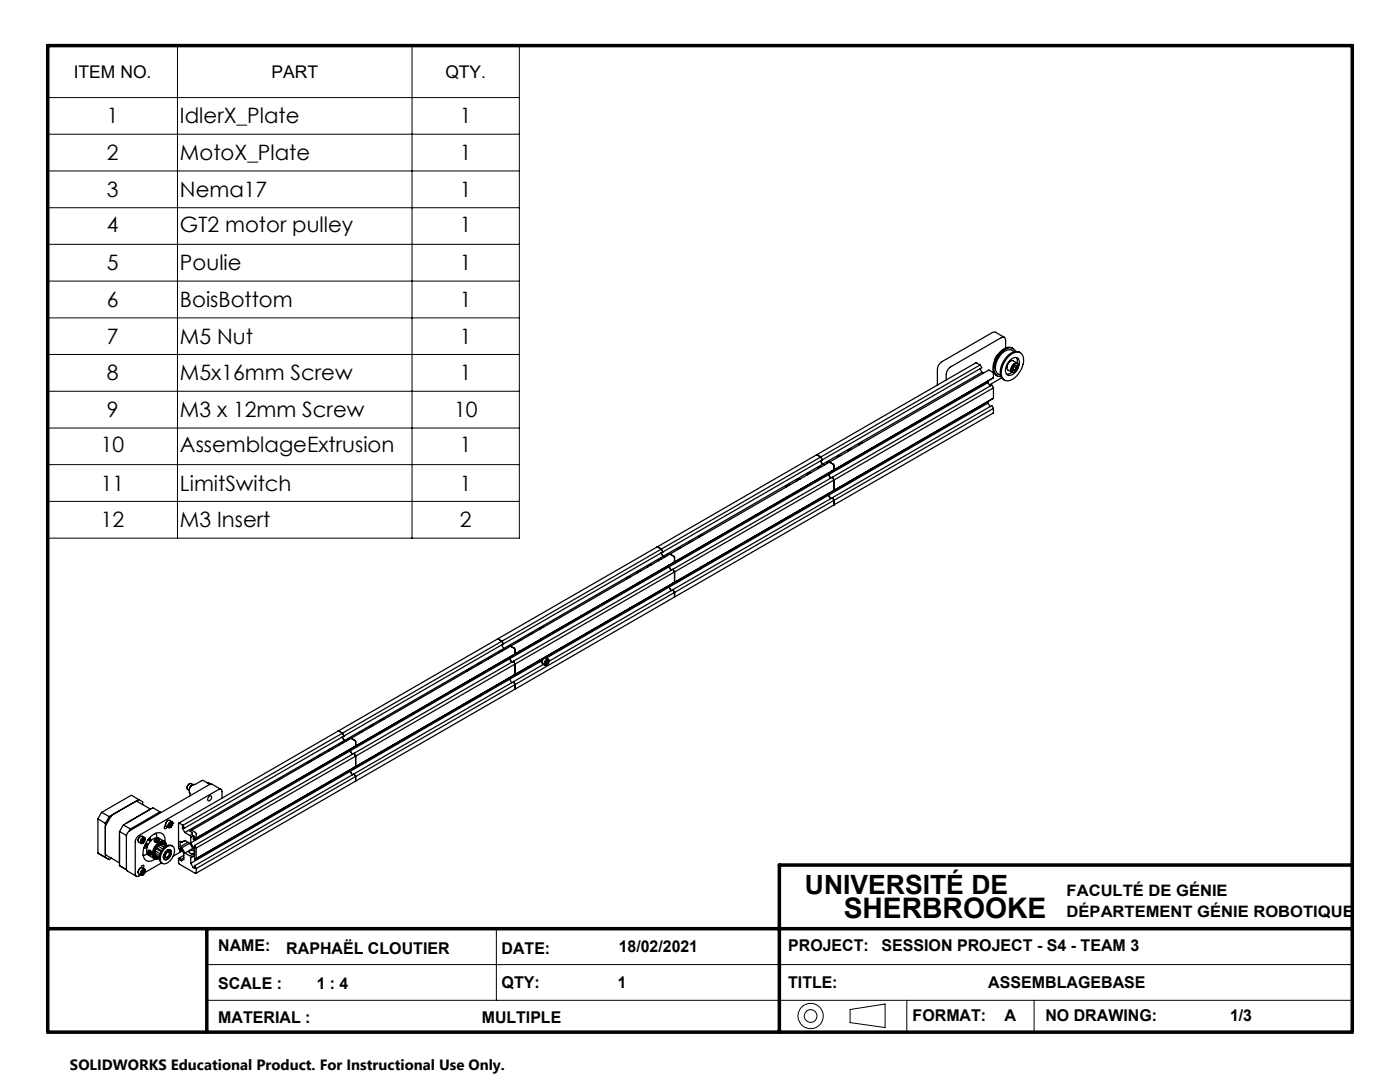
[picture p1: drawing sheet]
<svg xmlns="http://www.w3.org/2000/svg" width="279mm" height="216mm" viewBox="0 0 279 216" stroke-linecap="round" stroke-linejoin="round" font-family="sans-serif">
<g fill="none" stroke="#000" stroke-width=".2">
<path d="M9.5 9.1h94.1v98.3h-94.1zM9.5 19.5h94.1M35.4 9.1v98.3M82.2 9.1v98.3M9.5 26.8h94.1M9.5 34.1h94.1M9.5 41.5h94.1M9.5 48.8h94.1M9.5 56.1h94.1M9.5 63.4h94.1M9.5 70.7h94.1M9.5 78.1h94.1"/>
<path d="M9.5 85.4h94.1M9.5 92.7h94.1M9.5 100h94.1M41.3 192.5h228.6M41.3 199.6h228.6M99.1 185.3v14.3M181 199.6v6.4M206.4 199.6v6.4M169.7 201.4l6.9-1.1v4.7l-6.9-1z"/>
<circle cx="161.8" cy="202.7" r="1.26"/>
<circle cx="161.8" cy="202.7" r="2.51"/>
</g>
<path d="M9.5 9.1h260.4v196.9h-260.4zM269.9 172.6h-114.4v33.4M9.5 185.3h260.4M41.3 185.3v20.7" fill="none" stroke="#000" stroke-width=".7"/>
<g fill="none" stroke="#000" stroke-width=".25">
<path d="M193.1 78.4l-.3 .3-.4 .1M195.6 73.6l.4 .7M195.6 72.8l-.8-.4-31.9 18.4M195.6 72.8l-31.8 18.4M195.6 72.8l.3 .6-31.8 18.4M196 74.3l-31.9 18.3M196 74.3l.3 .1M196.6 76.3l-.2 .4h-.4M197.2 76v.3M197.2 76.3l-31.9 18.4M197.2 76.3l.4 .7M198.3 75.4l-.1-1.1-.9-.5-31.8 18.4"/>
<path d="M198.3 75.4l-32.2 18.5 .3-.1M198.3 79.5l-32.2 18.5 .3-.1M198.3 77.4v2.1M198.3 75.4l-.4 .2M198.3 77.4l-.4-.6-31.8 18.4M198.3 77.4l-31.9 18.4M198.3 79.5l-.4 .2M199.2 70.7l-.5 .6-.2 .6M199.9 75.4l-2.5 1.4M200.4 67.3l-1.8-1h-.4l-10.2 5.9a1.92 1.92 0 0 0-.9 1.5v3.1M200.7 69.4v-1.5a.54 .54 0 0 0-.2-.6 .54 .54 0 0 0-.7 .1l-10.1 5.8a2.21 2.21 0 0 0-.9 1.5v1.1M201.3 71.1a2 2 0 0 1 2.5-.6 3.3 3.3 0 0 1-.6 4.1 2.3 2.3 0 0 1-2.8 1.2 2.66 2.66 0 0 1-.1-3.3z"/>
<path d="M201.7 72a1.59 1.59 0 0 0-.8 1.3M201.8 71.7a.95 .95 0 0 1 1.2-.3 .95 .95 0 0 1 .4 1.2 2.47 2.47 0 0 1-2.2 2.3 1.67 1.67 0 0 1-.1-2.4zM201.9 74.3l-1 .4M202.1 73.6l.1 .2M202.1 73.6l.4 .3M202.2 73.8l.3 .1M202.2 69.6a1.83 1.83 0 0 0-2.6 .6 4.1 4.1 0 0 0-1.2 4.2l.6 .6M202.2 72.8a.57 .57 0 0 1 .8-.3 .57 .57 0 0 1 .2 .9 .9 .9 0 0 1-1.2 .8l-.1-.7zM202.4 73.1h.1M202.4 73.1l-.2 .2M202.4 73.1l.5 .3M202.5 70.2a1.84 1.84 0 0 0-2.8 .7 3.2 3.2 0 0 0-.7 3.5l.7 .5"/>
<path d="M202.5 74.2h.1M202.5 72.9a.81 .81 0 0 0-.3 .9M202.5 72.9l.4 .1M202.7 70.1a1.36 1.36 0 0 0-2.3-.3 4.6 4.6 0 0 0-1.9 4.5l.1 .2a1.1 1.1 0 0 0 1.2 .6M202.8 71.3l.2 .5v.7l-.8-.5a1.22 1.22 0 0 0-1 1.8l.8 .5M202.9 73.4l-.4 .5M202.9 73v.4M203.2 73a.53 .53 0 0 0-.3-.6 .53 .53 0 0 0-.7 .3 1.05 1.05 0 0 0-.1 1.6l.4-.1M203.6 70.4a2.13 2.13 0 0 0-2.8 .9 3.6 3.6 0 0 0-.8 4.2l.5 .3M157.5 98.9l-.3 .3h-.2M157.6 96.8l-.6 .1-.1 .3M159.6 97.7l-.3 .3h-.2"/>
<path d="M159.7 95.6l-.6 .1-.1 .3M161.7 96.4l-.2 .4h-.3M161.8 94.4h-.5l-.2 .4M162.9 90.8l.9 .4M162.9 90.8l-31.8 18.3M163.8 92l.3 .6M163.8 91.2l.3 .6M163.8 91.2l-31.8 18.4M163.9 95.2l-.3 .4h-.3M163.9 93.1l-.5 .1-.2 .3M163.9 99.3l-.2 .4h-.4M164.1 91.8l-31.8 18.3"/>
<path d="M164.1 92.6l.4 .2M164.1 92.6l-31.8 18.4M165.3 94.4v.3M165.3 98.5v.3M165.3 94.7l.5 .7M165.3 98.8l.5 .7M165.3 94.7l-31.8 18.4M165.3 98.8l-31.8 18.4M165.5 92.2l.9 .5v1.1M165.5 92.2l-31.8 18.4M165.7 92.1l-.5 .1-.2 .3M166.1 95.2l.3 .6"/>
<path d="M166.1 99.3l.3 .5M166.1 95.2l-31.8 18.4M166.1 99.3l-31.8 18.4M166.4 99.8v1M166.4 95.8v2.1M166.4 93.8l-32.1 18.5 .3-.2M166.4 97.9l-32.1 18.5 .3-.2M166.4 95.8l-31.8 18.3M166.4 99.8l-31.8 18.4M167.4 93.2l-.1 .3h-.5M167.5 97.3l-.4 .4-.3-.1M167.8 90.9l-.6 .1-.1 .3"/>
<path d="M169.5 92l-.2 .3h-.4M169.6 96l-.4 .5-.3-.1M169.9 89.7l-.6 .1-.1 .3M171.7 90.7l-.3 .4h-.3M171.7 94.8l-.4 .4h-.3M172 88.4l-.5 .2-.1 .2M173.8 89.5l-.3 .4h-.3M173.8 93.6l-.2 .3-.5 .1M197.2 80.1v.3M197.2 80.4l-31.9 18.4M197.2 80.4l.4 .7M198.3 81.5l-.1 .9-31.8 18.4"/>
<path d="M198.3 81.5l-.4-.6-31.8 18.4M198.3 81.5l-31.9 18.3M125.7 117.3l-.3 .3h-.3M125.7 115.2h-.4l-.2 .4M127.8 116.1l-.3 .3h-.3M127.8 113.9l-.6 .2v.2M129.9 114.8l-.4 .4-.1-.1M130 112.7l-.5 .1-.2 .3M130 118.9l-.4 .4h-.3M131.1 109.1l.9 .5M131.1 109.1l-31.8 18.4M131.9 110.3l.4 .7"/>
<path d="M132 109.6l-31.8 18.4M132 109.6l.3 .5M132 113.6l-.2 .3h-.3M132.1 111.5h-.5l-.2 .4M132.1 117.7l-.3 .3h-.4M132.3 110.1l-31.8 18.4M132.3 111l-31.8 18.4M132.3 111l.3 .2M133.5 112.7v.4M133.5 116.8v.4M133.5 113.1l-31.8 18.3M133.5 113.1l.4 .7"/>
<path d="M133.5 117.2l-24.5 14.1M133.5 117.2l.4 .7M133.7 110.6l.8 .5 .1 1M133.7 110.6l-31.8 18.3M133.8 110.5h-.4l-.2 .4M134.3 113.6l-31.8 18.3M134.3 113.6l.3 .5M134.3 117.7l-24.7 14.2M134.3 117.7l.3 .5M134.5 119.2l-31.8 18.3M134.6 118.2l-.1 1M134.6 116.2l-32.1 18.6 .3-.2"/>
<path d="M134.6 114.1v2.1M134.6 112.1l-32.1 18.6M134.6 114.1l-31.8 18.4M134.6 118.2l-31.8 18.4M135.6 111.6l-.3 .3h-.3M135.6 115.6l-.3 .5-.3-.1M136 109.3l-.6 .1-.1 .2M137.7 110.3l-.3 .4h-.3M137.8 114.4l-.4 .4h-.3M138.1 108.1l-.6 .1-.1 .2M139.8 109.1l-.2 .3h-.3M139.9 113.2l-.4 .4h-.3"/>
<path d="M140.2 106.8l-.6 .1v.3M142 107.9l-.3 .3h-.3M142 111.9l-.3 .4h-.4M157.6 103l-.3 .3-.4 .1M159.7 101.7l-.4 .5-.3-.1M161.8 100.5l-.3 .4h-.4M166.4 100.8l-31.9 18.4M93.9 135.6l-.3 .4h-.3M93.9 133.6h-.5l-.2 .3M93.9 139.7l-.2 .4h-.5M96 134.4l-.3 .4h-.3M96 132.3l-.5 .1-.1 .3"/>
<path d="M96 138.5l-.2 .4-.3 .1-.1-.1M98.1 133.2l-.3 .3h-.3M98.1 131.1l-.5 .1-.1 .3M98.2 137.3l-.3 .3-.4 .1M99.3 127.5l.9 .5M99.3 127.5l-31.8 18.4M100.1 128.7l.4 .7M100.2 128l.3 .5M100.2 128l-31.9 18.3M100.2 132l-.4 .4-.1-.1M100.3 129.9l-.6 .1-.1 .3M100.3 136l-.4 .5-.3-.1"/>
<path d="M100.5 128.5l-31.8 18.4M100.5 129.4l.3 .2M100.5 129.4l-31.8 18.4M101.7 131.1v.3M101.7 135.2v.3M101.7 131.4l.4 .8M101.7 131.4l-31.8 18.4M101.7 135.5l-31.8 18.4M101.7 135.5l.4 .7M101.9 128.9l.8 .5 .1 1.1M101.9 128.9l-31.8 18.4M102 128.9l-.5 .1-.1 .3"/>
<path d="M102.5 130.7l-31.8 18.3 .3-.1M102.5 131.9l.3 .6M102.5 136l.3 .6M102.5 131.9l-31.8 18.4M102.5 136l-31.8 18.4M102.7 137.5l-31.8 18.4M102.8 137.4l-.1 .1M102.8 132.5v2.1M102.8 136.6v.8M102.8 130.5l-.3 .2M102.8 130.5l-31.8 18.4M102.8 132.5l-31.8 18.4"/>
<path d="M102.8 134.6l-32.1 18.5M102.8 136.6l-31.8 18.3M103.8 129.9l-.3 .4h-.3M103.8 134l-.4 .4h-.2M104.1 127.6l-.4 .1-.2 .3M105.9 128.7l-.3 .3h-.3M105.9 132.8l-.3 .4-.3-.1M106.3 126.4l-.6 .1-.1 .3M107.7 131.8h.1M107.7 131.7l.1 .2zM107.8 131.7l.1 .2M107.8 131.9h-.4"/>
<path d="M107.9 131.9h.1M107.9 131.6l.1 .3M108 131.6v.3M108 131.9l-6.3 3.6M108 127.5l-.3 .3h-.2M108.1 131.6v.4M108.1 132h.1M108.1 131.5v.5M108.4 125.2l-.6 .1-.1 .3M108.4 132.6l-5.9 3.4M108.5 131.4h.1M108.5 131.4a.44 .44 0 0 0-.3 .6"/>
<path d="M108.5 131.4a.46 .46 0 0 0-.3 .6M108.6 131.3l-.4 .5-.1 .4M108.9 132.3v.1M108.9 132.3l.2 .2M108.9 132.4l.2 .1M109 131.8a.37 .37 0 0 1 .5-.1 .37 .37 0 0 1 0 .6l-.5 .5a.52 .52 0 0 1-.4-.5 .52 .52 0 0 1 .4-.5zM109 132h.1M109 132l-.1 .1M109 132l.3 .2M109.1 131.9l-.2 .2v.3M109.1 131.9h.2M109.3 132.2l-.2 .3"/>
<path d="M109.3 131.9v.3M109.4 131.6l-.4-.3a.79 .79 0 0 0-.7 1.2l.5 .3M109.6 131.9a.37 .37 0 0 0-.3-.4 .37 .37 0 0 0-.5 .3 .51 .51 0 0 0-.2 .5 .51 .51 0 0 0 .4 .5l.1-.1M110.1 126.3l-.2 .3h-.3M110.2 130.3l-.4 .5-.3-.1M125.7 121.3l-.2 .4-.3 .1-.1-.1M127.8 120.1l-.2 .4h-.4M27.7 159.6l-1.6-.9-5.8 3.4M27.7 159.6l-5.9 3.3M27.7 159.6l.8 .4v.5M37.3 157.2l.1 .3 .4 .2M37.3 157.2h.1"/>
<path d="M37.8 156.4l-.3 .3-.2 .5M38.4 156.7l-.4 .3M38.5 156.6l-.5 .4-.2 .5M38.6 156.6l-.5-.2a.83 .83 0 0 0-.8 .8M41.3 156.2l.3-.1 .5 .4M41.8 158.9l.1-.1a.54 .54 0 0 1 .3 .6 .54 .54 0 0 1-.6 .4l-.1-.3zM41.8 156.5l-15.9 9.2a1.47 1.47 0 0 0-.7 1.2v6.6l.2 .3 1.8 1M41.8 156.5h.5l1.8 1M41.9 156.5l-1.4-.8-1.6 .9-.2-.1-.5 .3-.3 .5-.1 .9 .1 .1v.5M44.3 159.2v-1.2a.44 .44 0 0 0-.2-.5 .44 .44 0 0 0-.5 .1l-15.9 9.1a1.6 1.6 0 0 0-.7 1.3v6.4a.44 .44 0 0 0 .2 .4 .44 .44 0 0 0 .5 0l.4-.2M62.1 154l-.3 .3h-.3M62.1 151.9l-.5 .1-.2 .3"/>
<path d="M62.1 158.1l-.3 .3-.4 .1M64.2 152.8l-.3 .3h-.3M64.2 150.7l-.5 .1-.2 .3M64.2 156.8l-.4 .5-.3-.1M66.3 151.6l-.3 .3h-.3M66.3 149.5h-.5l-.1 .4M66.4 155.6l-.3 .4-.3 .1-.1-.1M67.5 145.9l.8 .4M67.5 145.9l-31.8 18.4M68.3 147.1l.4 .7M68.3 146.3l-31.8 18.4M68.3 146.3l.4 .6"/>
<path d="M68.4 150.4l-.3 .3h-.3M68.4 148.2l-.5 .1-.1 .3M68.5 154.4l-.3 .4h-.4M68.7 146.9l-31.9 18.3M68.7 147.8l-31.8 18.3M68.7 147.8l.3 .1M69.9 149.8l-31.8 18.4M69.9 149.5v.3M69.9 153.6v.3M69.9 149.8l.4 .7M69.9 153.9l-31.8 18.4M69.9 153.9l.4 .7"/>
<path d="M70.1 147.3l.8 .5 .1 1.1M70.1 147.3l-31.9 18.4M70.2 147.2l-.5 .1-.2 .3M70.7 150.3l-31.9 18.4M70.7 150.3l.3 .6M70.7 153.1l-31.9 18.4M70.7 154.4l-31.9 18.4M70.7 154.4l.3 .5M70.9 155.9l-31.8 18.4M71 154.9l-.1 1M71 148.9l-32.2 18.5M71 150.9v2.1"/>
<path d="M71 150.9l-31.8 18.3M71 153l-31.8 18.3M71 153l-.3 .1M71 154.9l-31.8 18.4M71.9 148.3l-.4 .4-.1-.1M72 152.4l-.4 .4h-.3M72.3 146l-.5 .1-.2 .3M74.1 147.1l-.3 .3h-.3M74.1 151.1l-.4 .5-.3-.1M74.5 144.8l-.6 .1-.1 .3M76.2 145.9l-.3 .3h-.3M76.2 149.9l-.2 .4-.3 .1-.1-.1"/>
<path d="M76.6 143.5l-.5 .2-.2 .2M78.3 144.6l-.3 .4h-.2M78.4 148.7l-.3 .3-.4 .1M19.5 163.4l1.5 .9M19.5 163.4v6.8l1.5 .9M20.4 170.7l1.4 .8M21 170.3l.2 .3 2.6 1.6M21 164.3v6.8M21 171.1l.8 .4M21.8 162.9l-1.5-.8-.8 1.3M21.8 162.9l-.8 1.4M22.3 171.2l-.5 .3"/>
<path d="M23.8 165.9l1.5 .8M23.8 165.9v6.8l1.4 .8M24.6 164.6l-.8 1.3M24.6 164.6l1.4 .8M26 165.4l-.2 .4M27.6 167.7h.1M28 173.2l-.3 .3-.1 .6M28 166.9l-.3 .2-.1 .6M28.1 173.2l.3-.4 .2-.2 .1 .4-.2 .3M28.3 174.2v.1M28.3 167.9v.1M28.3 174.2l.2 .1"/>
<path d="M28.3 167.9l.2 .1M28.3 174v.3M28.3 174.3h.2M28.3 167.7v.3M28.3 168h.2M28.4 173.6l.3-.1a.55 .55 0 0 1 .3 .5 .55 .55 0 0 1-.3 .5l-.3 .2a.55 .55 0 0 1-.3-.6 .55 .55 0 0 1 .3-.5zM28.4 167.3l.4-.2a.7 .7 0 0 1 .1 .8 .7 .7 0 0 1-.7 .3l-.1-.4zM28.4 167.5v.1M28.4 173.8v.1M28.4 173.9l-.1 .1M28.4 173.9l.4 .2M28.4 167.6l-.1 .1"/>
<path d="M28.4 167.6l.4 .1M28.5 173.8l-.2 .2M28.5 173.8h.3M28.5 167.4l-.2 .3M28.5 167.4l.3 .1M28.7 169.1l.3 .1 .4-.1M28.8 174.1l-.3 .2M28.8 173.8v.3M28.8 167.7l-.3 .3M28.8 167.5v.2M28.9 173.5l-.5-.3a.81 .81 0 0 0-.7 1.2l.5 .2M28.9 167.1l-.5-.2a.78 .78 0 0 0-.7 1.1l.5 .3"/>
<path d="M28.9 168.7l.5 .2M29 173.8v-.2a.53 .53 0 0 0-.6-.1 .53 .53 0 0 0-.3 .6v.5h.4M29 167.4v-.1a.52 .52 0 0 0-.6-.1 .52 .52 0 0 0-.3 .5l.1 .6h.3M29 167.4v.1M29.1 168.8l-.3 .2M29.4 168.3l-.2 .3 .2 .3M29.4 168.3l.2 .2M29.4 168.3v.6M29.4 170.4l-.8 .3h.1M29.5 167.6l.5 .3M29.6 169.7l.1-.1a.58 .58 0 0 1 .5 .4 .58 .58 0 0 1-.1 .6h-.1a.69 .69 0 0 1-.4-.9zM29.7 169.8a.35 .35 0 0 1 .5 .2 .35 .35 0 0 1-.1 .4l-.3-.1z"/>
<path d="M29.7 167.3l.1 .4M29.8 170v-.1h.2l.1 .2-.2 .2M29.8 170l.1 .3M29.8 167.2l.3 .5M30 169.9l-.2 .1M30 169.7l-.2 .1M30.1 161.5l-2.8-1.6h-.2l-4.7 2.7-1.3 2-.1 .5M30.1 170.1l-.2 .2M30.2 170.4h.1M30.2 170.3v.1M30.8 170.5h.1M30.8 170.5l1 .6"/>
<path d="M30.9 167.8l.1 .2M30.9 167.5l.4-.1 .5 .2a.48 .48 0 0 1-.5 .4 .48 .48 0 0 1-.5-.4zM30.9 167.7a.4 .4 0 0 1 .4-.1 .4 .4 0 0 1 .3 .3 .4 .4 0 0 1-.4 .1 .4 .4 0 0 1-.3-.3zM31 170.3l-.2 .2M31 169.8l-.2 .4 1.1 .5M31 170.6l-.1 .2 .9 .5M31.1 167.7h.4l-.2 .2zM31.1 169.3l.1-.1 1.1 .6M31.1 170.9h.1M31.1 170.9v.1M31.1 171h.1M31.1 169.3l1.1 .6"/>
<path d="M31.2 169.3l-.3 .5 1.1 .6M31.2 171l.6 .4M31.2 166.4l-.1-.1 .2 .8M31.2 169.2l.3-.4 1 .6M31.3 167.6v.3M31.7 167.8v.1M31.8 168.5l-.2 .3M31.8 168.5h.1M31.8 168.5l1 .6M31.9 168.6l.2-.3 1 .6M31.9 162l.2 .1M31.9 162l-5.9 3.4"/>
<path d="M31.9 162l-1.4-.8-5.9 3.4M32.2 172.2l.2 .1M32.2 172.2l-3.3 1.9M32.3 168.3h.1M32.3 168.3v.1M32.4 168.3h.1M32.4 168.3l.9 .5M32.6 171a.49 .49 0 0 0 .3 .5 .49 .49 0 0 0 .5-.1M32.6 168.4l.7 .3M32.6 168.4h.1M32.8 167.9l-1.2-.7a2.22 2.22 0 0 0-2.3 2.3l.1 1 1.4 .8M32.9 169.3a1.06 1.06 0 0 1 1.8-.1 2.68 2.68 0 0 1-2 3.2 1.1 1.1 0 0 1-.6-1.7l.2-.6z"/>
<path d="M32.9 168a1.44 1.44 0 0 0-1.3-1.8 4.2 4.2 0 0 0-2.9 4.9 1.36 1.36 0 0 0 2.3 .3M33 164.6l.2 .3 .5 .2M33 164.6l-.2 .7h.4l.1-.3M33 164.5v.1M33.1 169.9a.61 .61 0 0 1 .8-.4 .61 .61 0 0 1 .2 .9 1.13 1.13 0 0 1-1.3 1.1 1.27 1.27 0 0 1 .3-1.6zM33.1 169.9a.55 .55 0 0 1 .8-.3 .55 .55 0 0 1 .2 .7 1.19 1.19 0 0 1-1.3 1.1l-.1-.2v-.6M33.1 168.6a.77 .77 0 0 0-.5-.6 .77 .77 0 0 0-.8 .3 2.37 2.37 0 0 0-1 2.8 .63 .63 0 0 0 .8 .2M33.2 170.1l-.3 .5M33.2 170.1a.39 .39 0 0 1 .6-.1 .39 .39 0 0 1 .1 .5 .55 .55 0 0 1-.3 .6 .55 .55 0 0 1-.7-.1l.1-.5zM33.2 168.7a.9 .9 0 0 0-.6-.9 .9 .9 0 0 0-1 .4 2.39 2.39 0 0 0-.9 3.1l.4 .1 .6-.1M33.4 169.7l.6-.1 .1 .5M33.4 170l.1-.1a.57 .57 0 0 1 .3 .6 .57 .57 0 0 1-.4 .5h-.4l-.1-.2"/>
<path d="M33.5 164.8l.2 .4 .3-.1M33.5 163.7l-.5 .8M33.8 164.5v.4M33.8 164.9h.2M33.8 164.9v-.2l.2 .2M33.9 164.1l.2-.1a.59 .59 0 0 1 .4 .6 .59 .59 0 0 1-.5 .5h-.1a.52 .52 0 0 1-.4-.5 .52 .52 0 0 1 .4-.5zM33.9 164.4h.1M33.9 164.4l-.1 .1M33.9 164.4l.4 .2M34 165.1h.1M34 164.3h.3M34 164.3l-.2 .2"/>
<path d="M34.1 170.1h.1M34.3 164.6l-.3 .3M34.3 164.3v.3M34.3 164l-.4-.3a.83 .83 0 0 0-.9 .9M34.4 168.8a1.53 1.53 0 0 0-2.1 .9 1.75 1.75 0 0 0-.1 2.5M34.5 164.3h.1M34.5 164.3l-.1-.3a.65 .65 0 0 0-.7 .1 .65 .65 0 0 0-.2 .7M35.9 171.1l-.3 .2v.9l.2 .2 3.2 1.9 .2-.1v-.9M35.9 169.8v-.5l.3 .2 .5 .8v1.2l-.5 .3-.3-.2M35.9 171.1v.5M35.9 169l.4 .2M36.3 169.2l.6 1"/>
<path d="M36.3 169.6l-.4 .2M36.4 169.8l-1.9 1.1M36.4 165.3l.5 .8M36.5 164.7l-.8-.5-.1 .1v5l.3 .5M36.5 164.7l.3 .5M36.7 165.1l-.3 .2M36.7 171.1l-.8 .5M36.7 170.7l-.8 .4M36.8 165.2l-.4-.2v.3M36.9 170.2l1 .6 .6-.3M37.5 168.1l-1.6 .9M37.9 168.3l-1.6 .9"/>
<path d="M37.9 169.8a.57 .57 0 0 1 .9 .3 .65 .65 0 0 1-1.1-.1zM37.9 168.3l.6 1 .3 .2v1.1l-.3-.1M37.9 168.3l-1-.6-.6 .4-.4-.2v1.1M38.1 168.2l.5 .8M38.1 172.3l.5 .8M38.2 165.7l1 .6v1l-.4 .1M38.2 165.7l-.3 .2 .4 .2v.3l-.4 .3-1-.6M38.5 169.3l-1.6 .9M38.7 166.9l-.1 .5a.42 .42 0 0 0 .4 .1 .42 .42 0 0 0 .3-.4M38.8 167.4v-.5l-.2-.1-.5 .2v1.2M38.8 168.7v.5l-.2-.2M38.8 171.5v-.5l-.2-.1-.5 .2v1.2"/>
<path d="M38.8 172.8v.4l-.2-.1M38.8 168.7l.4 .5M38.8 172.8l.4 .5M38.8 168.8l-.2 .2M38.8 170.3l-.3 .2M38.8 172.9l-.2 .2M39.2 169.2v2.1M39.2 171.3l-.4 .2M42.8 165.1a.45 .45 0 0 1-.6 .4"/>
</g>
<text font-size="5.6" x="168.4" y="183.2">SHERBROOKE</text>
<text font-size="5.3" x="160.6" y="178.4">UNIVERSITÉ DE</text>
<g font-size="4.2">
<text x="21.3" y="24.6">1</text>
<text x="35.9" y="24.6">IdlerX_Plate</text>
<text x="91.8" y="24.6">1</text>
<text x="21.3" y="32">2</text>
<text x="35.9" y="32">MotoX_Plate</text>
<text x="91.8" y="32">1</text>
<text x="21.3" y="39.3">3</text>
<text x="35.9" y="39.3">Nema17</text>
<text x="91.8" y="39.3">1</text>
<text x="21.3" y="46.2">4</text>
<text x="35.9" y="46.2">GT2 motor pulley</text>
<text x="91.8" y="46.2">1</text>
<text x="21.3" y="53.9">5</text>
<text x="35.9" y="53.9">Poulie</text>
<text x="91.8" y="53.9">1</text>
<text x="21.3" y="61.3">6</text>
<text x="35.9" y="61.3">BoisBottom</text>
<text x="91.8" y="61.3">1</text>
<text x="21.3" y="68.6">7</text>
<text x="35.9" y="68.6">M5 Nut</text>
<text x="91.8" y="68.6">1</text>
<text x="21.3" y="75.9">8</text>
<text x="35.9" y="75.9">M5x16mm Screw</text>
<text x="91.8" y="75.9">1</text>
<text x="21.3" y="83.3">9</text>
<text x="35.9" y="83.3">M3 x 12mm Screw</text>
<text x="90.6" y="83.3">10</text>
<text x="20.1" y="90.2">10</text>
<text x="35.9" y="90.2">AssemblageExtrusion</text>
<text x="91.8" y="90.2">1</text>
<text x="20.1" y="97.9">11</text>
<text x="35.9" y="97.9">LimitSwitch</text>
<text x="91.8" y="97.9">1</text>
<text x="20.1" y="105.2">12</text>
<text x="35.9" y="105.2">M3 Insert</text>
<text x="91.8" y="105.2">2</text>
</g>
<g font-size="3.5">
<text x="14.7" y="15.6">ITEM NO.</text>
<text x="54.2" y="15.6">PART</text>
<text x="88.9" y="15.6">QTY.</text>
</g>
<g font-size="3.2">
<text x="43.6" y="189.7">NAME:</text>
<text x="57.1" y="190.4">RAPHAËL CLOUTIER</text>
<text x="100.1" y="190.3">DATE:</text>
<text x="123.5" y="190">18/02/2021</text>
<text x="157.3" y="189.8">PROJECT:</text>
<text x="175.9" y="189.8">SESSION PROJECT - S4 - TEAM 3</text>
<text x="43.6" y="197.3">SCALE :</text>
<text x="63.2" y="197.3">1 : 4</text>
<text x="100.1" y="197.2">QTY:</text>
<text x="123.3" y="197.2">1</text>
<text x="157.3" y="197.2">TITLE:</text>
<text x="197.2" y="197.1">ASSEMBLAGEBASE</text>
<text x="182.1" y="203.8">FORMAT:</text>
<text x="200.5" y="203.8">A</text>
<text x="208.6" y="203.8">NO DRAWING:</text>
<text x="245.5" y="203.7">1/3</text>
<text x="43.6" y="204">MATERIAL :</text>
<text x="96.2" y="204">MULTIPLE</text>
</g>
<g font-size="3.1">
<text x="212.9" y="178.8">FACULTÉ DE GÉNIE</text>
<text x="212.9" y="183.1">DÉPARTEMENT GÉNIE ROBOTIQUE</text>
</g>
<text font-size="3" x="14" y="213.5">SOLIDWORKS Educational Product. For Instructional Use Only.</text>
</svg>
